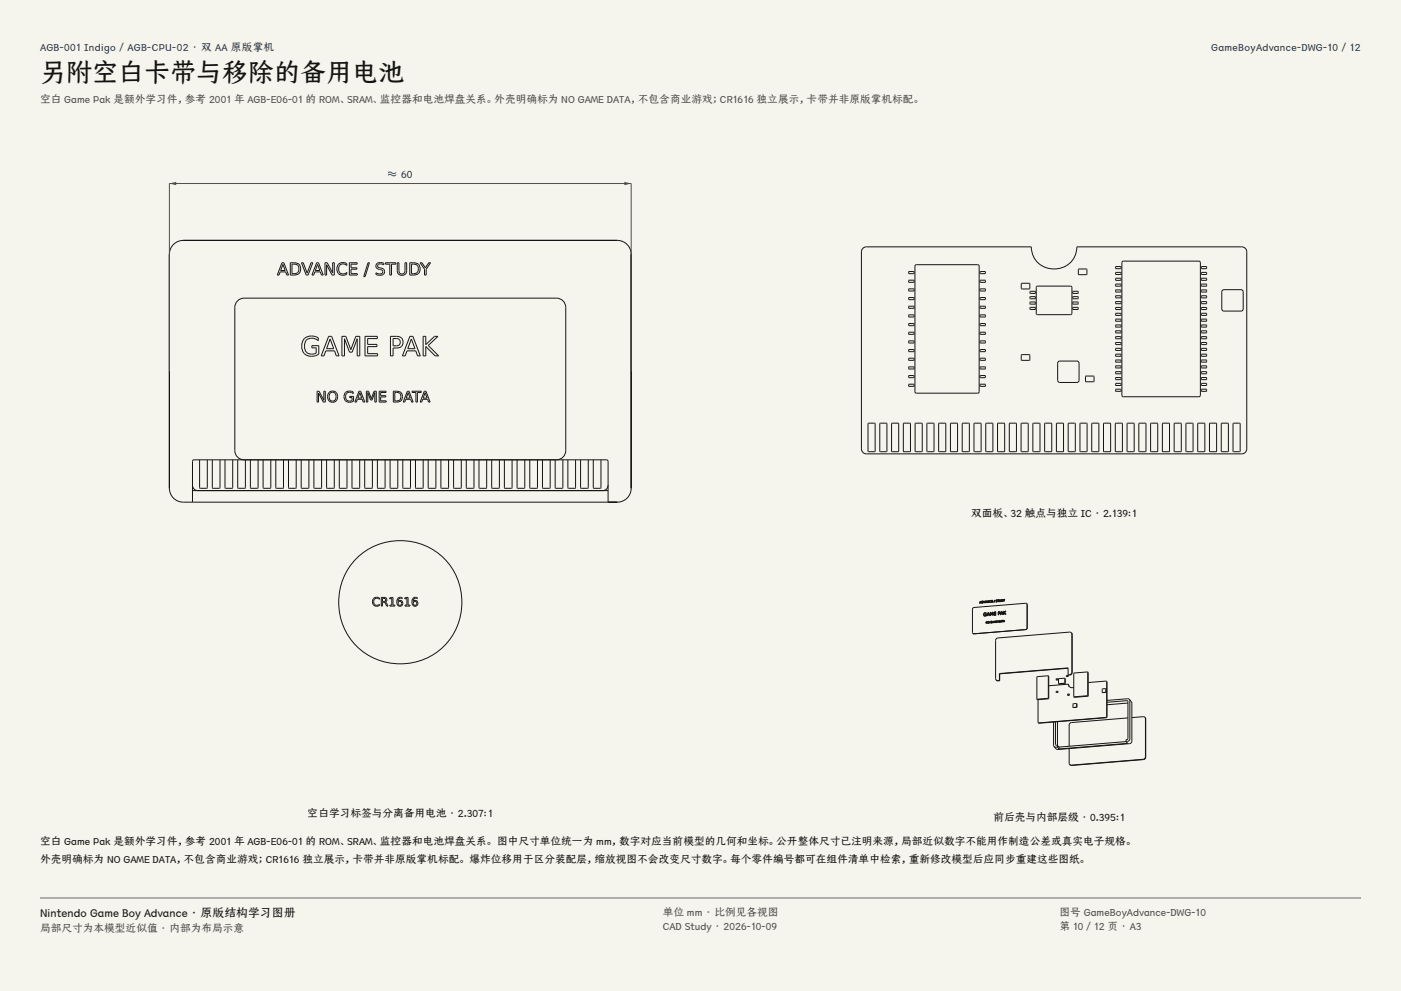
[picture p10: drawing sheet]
<svg xmlns="http://www.w3.org/2000/svg" width="420mm" height="297mm" viewBox="0 0 420 297" stroke-linecap="round" stroke-linejoin="round" font-family="sans-serif">
<g fill="#f5f4ed">
<path d="M0 0h420v297h-420z"/>
<path d="M12 12h396v275h-396z"/>
</g>
<g fill="none" stroke="#141413" stroke-width=".3">
<path d="M51.8 73.5a4.1 4.1 0 0 1 3.1-1.5h130.2a4.2 4.2 0 0 1 4.1 4.2v70.1a4.2 4.2 0 0 1-4.1 4.2h-130.2a4.2 4.2 0 0 1-4.1-4.2v-70.1a4.1 4.1 0 0 1 1-2.7zM84.5 78.7h.6l1.4 3.7h-.5l-.4-.9h-1.6l-.4 .9h-.5zM84.8 79.2l.7 1.9h-1.4zM87 78.7h1.1a1.86 1.86 0 0 1 2 1.9 1.86 1.86 0 0 1-2 1.8h-1.1zM87.5 79.2a1.53 1.53 0 0 1 2.1 1.4 1.53 1.53 0 0 1-2.1 1.4zM90.4 78.7h.5l1.2 3.2 1.1-3.2h.6l-1.4 3.7h-.6zM94.9 78.7h.6l1.4 3.7h-.5l-.4-.9h-1.6l-.4 .9h-.5zM95.2 79.2l.7 1.9h-1.4zM97.4 78.7h.7l1.6 3.1v-3.1h.5v3.7h-.7l-1.6-3.1v3.1h-.5zM101.5 79.2a2.05 2.05 0 0 1 2.5-.2v.6a1.49 1.49 0 0 0-2.1-.2 1.49 1.49 0 0 0-.2 2.1 1.47 1.47 0 0 0 2.3 .1v.5a1.93 1.93 0 0 1-2.7-.2 1.93 1.93 0 0 1 .2-2.7zM104.7 78.7h2.4v.5h-1.9v1.1h1.8v.4h-1.8v1.3h1.9v.4h-2.4zM110.3 78.7h.4l-1.2 4.2h-.5z"/>
<path d="M113 79l1-.3 1.1 .2v.5l-.6-.2a.78 .78 0 0 0-.9 0 .78 .78 0 0 0-.3 .9h.2a1.49 1.49 0 0 1 1.7 1.6 2.01 2.01 0 0 1-2.5 .6v-.5l.6 .2a.87 .87 0 0 0 1 .1 .87 .87 0 0 0 .4-1l-.2-.2a1.78 1.78 0 0 1-1.8-1.2zM115.6 78.7h3.1v.5h-1.3v3.2h-.5v-3.2h-1.3zM119.1 78.7h.5v2.3a.93 .93 0 0 0 .9 1.1 .93 .93 0 0 0 .9-1.1v-2.3h.5v2.4a1.41 1.41 0 0 1-1.4 1.4 1.41 1.41 0 0 1-1.4-1.4zM122.8 78.7h1.1a1.86 1.86 0 0 1 2 1.9 1.86 1.86 0 0 1-2 1.8h-1.1zM123.3 79.2a1.53 1.53 0 0 1 2.1 1.4 1.53 1.53 0 0 1-2.1 1.4zM126 78.7h.5l1 1.6 1-1.6h.6l-1.3 2v1.7h-.5v-1.7zM91.2 101.5a3.6 3.6 0 0 1 4.2-.2v.8a2.44 2.44 0 0 0-3.2-.4 2.44 2.44 0 0 0-.7 3.3 2.39 2.39 0 0 0 3.3 .8v-1.5h-1.3v-.7h2.1v2.5a3.2 3.2 0 0 1-4.4-.2 3.2 3.2 0 0 1 0-4.4zM95.1 117.3h.5l1.5 2.7v-2.7h.4v3.2h-.6l-1.4-2.7v2.7h-.4zM98.5 100.8h.9l2.3 5.9h-.9l-.5-1.5h-2.6l-.6 1.5h-.8zM99 117.9a1.16 1.16 0 0 1 1.5 0 1.16 1.16 0 0 1 .2 1.5 1.09 1.09 0 0 1-1.5 .7 1.09 1.09 0 0 1-.5-1.5zM99 101.6l1 2.9h-2.1zM102.5 100.8h1.2l1.5 4 1.5-4h1.2v5.9h-.8v-5.2l-1.5 4h-.8l-1.5-4v5.2h-.8z"/>
<path d="M103.6 117.6a2.02 2.02 0 0 1 2.3-.1v.5a1.33 1.33 0 0 0-1.8-.2 1.33 1.33 0 0 0-.3 1.8 1.33 1.33 0 0 0 1.7 .4v-.8h-.7v-.4h1.2v1.4a1.76 1.76 0 0 1-2.5-.1 1.76 1.76 0 0 1 .1-2.5zM107.6 117.3h.5l1.3 3.2h-.5l-.3-.8h-1.5l-.3 .8h-.4zM107.9 117.7l.6 1.6h-1.2zM109.4 100.8h3.7v.7h-2.9v1.7h2.8v.7h-2.8v2.1h3v.7h-3.8zM109.8 117.3h.7l.8 2.2 .8-2.2h.7v3.2h-.4v-2.9l-.9 2.3h-.4l-.8-2.3v2.9h-.5zM113.7 117.3h2v.3h-1.6v1h1.6v.4h-1.6v1.1h1.7v.4h-2.1zM117 100.8h1.8a1.76 1.76 0 0 1 2 1.8 1.76 1.76 0 0 1-2 1.7h-1v2.4h-.8zM117.8 101.5h1a1.1 1.1 0 0 1 1.2 1.1 1.1 1.1 0 0 1-1.2 1h-1zM117.9 117.3h.9a1.64 1.64 0 0 1 1.8 1.6 1.64 1.64 0 0 1-1.8 1.6h-.9zM118.4 117.6a1.35 1.35 0 0 1 1.8 1.3 1.35 1.35 0 0 1-1.8 1.2zM122.1 117.3h.5l1.3 3.2h-.5l-.3-.8h-1.5l-.3 .8h-.4zM122.4 117.7l.6 1.6h-1.2z"/>
<path d="M122.9 100.8h.9l2.2 5.9h-.8l-.6-1.5h-2.6l-.5 1.5h-.9zM123.3 101.6l1.1 2.9h-2.2zM123.5 117.3h2.8v.3h-1.2v2.9h-.4v-2.9h-1.2zM126.8 100.8h.8v2.5l2.7-2.5h1l-2.9 2.7 3.1 3.2h-1l-2.9-2.9v2.9h-.8zM127.2 117.3h.5l1.2 3.2h-.4l-.3-.8h-1.5l-.3 .8h-.4zM127.4 117.7l.6 1.6h-1.2zM59.8 137.8v8.4l.2 .1h2l.1-.1v-8.4M63.6 137.8v8.4l.2 .1h2l.2-.1v-8.4M67.5 137.8v8.4l.1 .1h2l.2-.1v-8.4M71.3 137.8v8.4l.1 .1h2l.2-.1v-8.4M73.2 137.8a2.77 2.77 0 0 1-2.8-2.8v-42.9a2.77 2.77 0 0 1 2.8-2.7h93.6a2.77 2.77 0 0 1 2.8 2.7v42.9a2.77 2.77 0 0 1-2.8 2.8M75.1 137.8v8.4l.2 .1h1.9l.2-.1v-8.4"/>
<path d="M78.9 137.8v8.4l.2 .1h1.9l.2-.1v-8.4M82.7 137.8v8.4l.2 .1h1.9l.2-.1v-8.4M86.5 137.8v8.4l.2 .1h1.9l.2-.1v-8.4M90.3 137.8v8.4l.2 .1h1.9l.2-.1v-8.4M94.1 137.8v8.4l.2 .1h1.9l.2-.1v-8.4M97.9 137.8v8.4l.2 .1h1.9l.2-.1v-8.4M101.7 137.8v8.4l.2 .1h1.9l.2-.1v-8.4M105.5 137.8v8.4l.2 .1h1.9l.2-.1v-8.4M109.3 137.8v8.4l.2 .1h2l.1-.1v-8.4M113.1 137.8v8.4l.2 .1h2l.1-.1v-8.4M116.9 137.8v8.4l.2 .1h2l.2-.1v-8.4M120.7 137.8v8.4l.2 .1h2l.2-.1v-8.4"/>
<path d="M124.6 137.8v8.4l.1 .1h2l.2-.1v-8.4M128.4 137.8v8.4l.1 .1h2l.2-.1v-8.4M132.2 137.8v8.4l.2 .1h1.9l.2-.1v-8.4M136 137.8v8.4l.2 .1h1.9l.2-.1v-8.4M139.8 137.8v8.4l.2 .1h1.9l.2-.1v-8.4M143.6 137.8v8.4l.2 .1h1.9l.2-.1v-8.4M147.4 137.8v8.4l.2 .1h1.9l.2-.1v-8.4M151.2 137.8v8.4l.2 .1h1.9l.2-.1v-8.4M155 137.8v8.4l.2 .1h1.9l.2-.1v-8.4M158.8 137.8v8.4l.2 .1h1.9l.2-.1v-8.4M162.6 137.8v8.4l.2 .1h1.9l.2-.1v-8.4M166.4 137.8v8.4l.2 .1h2l.1-.1v-8.4"/>
<path d="M170.2 137.8v8.4l.2 .1h2l.1-.1v-8.4M174 137.8v8.4l.2 .1h2l.2-.1v-8.4M177.9 137.8v8.4l.1 .1h2l.2-.1v-8.4M57.7 150.5v-12.2l.5-.5h123.6l.5 .5v12.2M57.7 145.4l.5 1.2 1.1 .4M57.7 147h124.6M182.3 145.4l-.5 1.2-1.1 .4M112 179.4a1.44 1.44 0 0 1 1.8-.2v.4a1.02 1.02 0 0 0-1.5 0 1.02 1.02 0 0 0 0 1.5 1.02 1.02 0 0 0 1.5 0v.3a1.37 1.37 0 0 1-1.9-.2 1.37 1.37 0 0 1 .1-1.8zM114.3 179h.8a.73 .73 0 0 1 .8 .5 .73 .73 0 0 1-.4 .9l.8 1.2h-.3l-.5-.8-.5-.3h-.3v1.1h-.4zM114.7 179.3h.4a.46 .46 0 0 1 .5 .5 .46 .46 0 0 1-.5 .5h-.4zM116.8 179.2l1-.2v2.3h.6v.3h-1.5v-.3h.6v-1.9l-.7 .1zM119.2 179.4l.8-.4 .6 .1v.3a.82 .82 0 0 0-.9 0 .82 .82 0 0 0-.4 .8 .87 .87 0 0 1 1.3 .3 .87 .87 0 0 1-.5 1.2 .87 .87 0 0 1-1.1-.8v-.8z"/>
<path d="M121.4 179.2l.9-.2v2.3h.6v.3h-1.5v-.3h.6v-1.9l-.6 .1zM123.8 179.4l.8-.4 .5 .1v.3a.82 .82 0 0 0-.9 0 .82 .82 0 0 0-.4 .8 .87 .87 0 0 1 1.4 .3 .87 .87 0 0 1-.6 1.2 .87 .87 0 0 1-1.1-.8v-.8z"/>
<circle cx="99.7" cy="118.8" r="1.62"/>
<circle cx="119.9" cy="180.8" r=".56"/>
<circle cx="119.9" cy="180.5" r="18.5"/>
<circle cx="124.4" cy="180.8" r=".56"/>
</g>
<path d="M50.8 111.3v-56.3h138.4v56.3" fill="none" stroke="#504e49" stroke-width=".3"/>
<g fill="#504e49">
<path d="M50.8 55l2-.5v1z"/>
<path d="M187.2 54.5l2 .5-2 .5z"/>
</g>
<g fill="none" stroke="#141413" stroke-width=".3">
<path d="M258.5 74.6l1.2-.6h49.5a6.8 6.8 0 0 0 6.8 6.6 6.8 6.8 0 0 0 6.8-6.6h49.5a1.5 1.5 0 0 1 1.5 1.5v59a1.5 1.5 0 0 1-1.5 1.5h-112.6a1.5 1.5 0 0 1-1.5-1.5v-59zM274.3 79.5l.4-.2h18.4l.4 .2v37.9l-.2 .4h-18.6l-.4-.2zM334.5 79.9h1.5l.1 .5-1.6 .1zM336.5 78.3h22.9l.4 .2 .1 40-.3 .3-22.8 .1-.4-.2-.1-40zM360.1 79.9h1.6v.5l-1.5 .1zM272.4 99.6h1.5l.1 .5-1.5 .1zM272.4 97h1.5l.1 .5-1.5 .1zM272.4 94.4h1.5l.1 .5-1.5 .1zM272.4 91.8h1.5l.1 .5-1.5 .1zM272.4 89.2h1.5l.1 .5-1.5 .1zM272.4 86.6h1.5l.1 .5-1.5 .1zM272.4 84h1.5l.1 .5-1.5 .1z"/>
<path d="M272.4 81.4h1.5l.1 .5-1.5 .1zM293.8 99.6h1.5l.1 .5-1.5 .1zM293.8 97h1.5l.1 .5-1.5 .1zM293.8 94.4h1.5l.1 .5-1.5 .1zM293.8 91.8h1.5l.1 .5-1.5 .1zM293.8 89.2h1.5l.1 .5-1.5 .1zM293.8 86.6h1.5l.1 .5-1.5 .1zM293.8 84h1.5l.1 .5-1.5 .1zM293.8 81.4h1.5l.1 .5-1.5 .1zM306.2 84.9h2.5v1.7h-2.5zM308.8 92.1h1.5l.1 .6-1.5 .1zM308.8 90.5h1.5l.1 .6h-1.5z"/>
<path d="M308.8 88.9h1.5l.1 .6h-1.5zM308.8 87.3h1.5l.1 .6h-1.5zM310.7 86l.4-.3 10 .1 .2 .4v7.9l-.4 .2-10-.1-.2-.3zM321.6 92.1h1.5l.1 .6-1.5 .1zM321.6 90.5h1.5l.1 .6h-1.5zM321.6 88.9h1.5l.1 .6h-1.5zM321.6 87.3h1.5l.1 .6h-1.5zM323.3 80.7h2.5v1.6h-2.5zM334.5 99.2l1.5-.1 .1 .6-1.6 .1zM334.5 97.4h1.5l.1 .6h-1.6zM334.5 95.7l1.5-.1 .1 .6-1.6 .1zM334.5 93.9h1.5l.1 .6h-1.6z"/>
<path d="M334.5 92.2l1.5-.1 .1 .6-1.6 .1zM334.5 90.4h1.5l.1 .6h-1.6zM334.5 88.7l1.5-.1 .1 .6-1.6 .1zM334.5 86.9h1.5l.1 .6h-1.6zM334.5 85.2l1.5-.1 .1 .6-1.6 .1zM334.5 83.4h1.5l.1 .6h-1.6zM334.5 81.7l1.5-.1 .1 .6-1.6 .1zM360.1 99.2l1.6-.1v.6l-1.5 .1zM360.1 97.4h1.6v.6h-1.5zM360.1 95.7l1.6-.1v.6l-1.5 .1zM360.1 93.9h1.6v.6h-1.5zM360.1 92.2l1.6-.1v.6l-1.5 .1z"/>
<path d="M360.1 90.4h1.6v.6h-1.5zM360.1 88.7l1.6-.1v.6l-1.5 .1zM360.1 86.9h1.6v.6h-1.5zM360.1 85.2l1.6-.1v.6l-1.5 .1zM360.1 83.4h1.6v.6h-1.5zM360.1 81.7l1.6-.1v.6l-1.5 .1zM366.5 87l.4-.2h5.1l.5 .2 .2 .5v5.1l-.2 .4-.5 .2h-5.1l-.4-.2-.2-.4v-5.1zM272.4 115.2l1.5-.1 .1 .6-1.5 .1zM272.4 112.6l1.5-.1 .1 .6-1.5 .1zM272.4 110h1.5l.1 .5-1.5 .1zM272.4 107.4h1.5l.1 .5-1.5 .1zM272.4 104.8h1.5l.1 .5-1.5 .1z"/>
<path d="M272.4 102.2h1.5l.1 .5-1.5 .1zM293.8 115.2l1.5-.1 .1 .6-1.5 .1zM293.8 112.6l1.5-.1 .1 .6-1.5 .1zM293.8 110h1.5l.1 .5-1.5 .1zM293.8 107.4h1.5l.1 .5-1.5 .1zM293.8 104.8h1.5l.1 .5-1.5 .1zM293.8 102.2h1.5l.1 .5-1.5 .1zM306.2 106.3h2.5v1.7h-2.5zM317.3 108.4l.4-.2h5.1l.5 .2 .2 .5v5.1l-.2 .4-.5 .2h-5.1l-.4-.2-.2-.4v-5.1zM325.5 112.7h2.4v1.7h-2.4zM334.5 116.7l1.5-.1 .1 .6-1.6 .1zM334.5 114.9h1.5l.1 .6h-1.6z"/>
<path d="M334.5 113.2l1.5-.1 .1 .6-1.6 .1zM334.5 111.4h1.5l.1 .6h-1.6zM334.5 109.7l1.5-.1 .1 .6-1.6 .1zM334.5 107.9h1.5l.1 .6h-1.6zM334.5 106.2l1.5-.1 .1 .6-1.6 .1zM334.5 104.4h1.5l.1 .6h-1.6zM334.5 102.7l1.5-.1 .1 .6-1.6 .1zM334.5 100.9h1.5l.1 .6h-1.6zM360.1 116.7l1.6-.1v.6l-1.5 .1zM360.1 114.9h1.6v.6h-1.5zM360.1 113.2l1.6-.1v.6l-1.5 .1zM360.1 111.4h1.6v.6h-1.5z"/>
<path d="M360.1 109.7l1.6-.1v.6l-1.5 .1zM360.1 107.9h1.6v.6h-1.5zM360.1 106.2l1.6-.1v.6l-1.5 .1zM360.1 104.4h1.6v.6h-1.5zM360.1 102.7l1.6-.1v.6l-1.5 .1zM360.1 100.9h1.6v.6h-1.5zM260.3 126.9l1.9-.1 .2 .2v8.2l-.2 .2h-1.8l-.2-.2zM263.8 126.9l1.9-.1 .2 .2v8.2l-.2 .2h-1.8l-.2-.2zM267.3 126.9l1.9-.1 .2 .2v8.2l-.2 .2h-1.8l-.1-.2zM270.9 126.9l1.9-.1 .1 .2v8.2l-.1 .2h-1.8l-.2-.2zM274.4 126.9l1.9-.1 .2 .2v8.2l-.2 .2h-1.8l-.2-.2zM277.9 126.9l1.9-.1 .2 .2v8.2l-.2 .2h-1.8l-.1-.2z"/>
<path d="M281.4 126.9l2-.1 .1 .2v8.2l-.1 .2h-1.8l-.2-.2zM285 126.9l1.9-.1 .2 .2v8.2l-.2 .2h-1.8l-.2-.2zM288.5 126.9l1.9-.1 .2 .2v8.2l-.2 .2h-1.8l-.1-.2zM292 126.9l2-.1 .1 .2v8.2l-.1 .2h-1.8l-.2-.2zM295.6 126.9l1.9-.1 .2 .2v8.2l-.2 .2h-1.8l-.2-.2zM299.1 126.9l1.9-.1 .2 .2v8.2l-.2 .2h-1.8l-.2-.2zM302.6 126.9l1.9-.1 .2 .2v8.2l-.2 .2h-1.8l-.1-.2zM306.2 126.9l1.9-.1 .1 .2v8.2l-.1 .2h-1.8l-.2-.2zM309.7 126.9l1.9-.1 .2 .2v8.2l-.2 .2h-1.8l-.2-.2zM313.2 126.9l1.9-.1 .2 .2v8.2l-.2 .2h-1.8l-.1-.2zM316.7 126.9l2-.1 .1 .2v8.2l-.1 .2h-1.8l-.2-.2zM320.3 126.9l1.9-.1 .2 .2v8.2l-.2 .2h-1.8l-.2-.2z"/>
<path d="M323.8 126.9l1.9-.1 .2 .2v8.2l-.2 .2h-1.8l-.1-.2zM327.3 126.9l2-.1 .1 .2v8.2l-.1 .2h-1.8l-.2-.2zM330.9 126.9l1.9-.1 .2 .2v8.2l-.2 .2h-1.8l-.2-.2zM334.4 126.9l1.9-.1 .2 .2v8.2l-.2 .2h-1.8l-.2-.2zM337.9 126.9l1.9-.1 .2 .2v8.2l-.2 .2h-1.8l-.1-.2zM341.5 126.9l1.9-.1 .1 .2v8.2l-.1 .2h-1.8l-.2-.2zM345 126.9l1.9-.1 .2 .2v8.2l-.2 .2h-1.8l-.2-.2zM348.5 126.9l1.9-.1 .2 .2v8.2l-.2 .2h-1.8l-.1-.2zM352 126.9l2-.1 .1 .2v8.2l-.1 .2h-1.8l-.2-.2zM355.6 126.9l1.9-.1 .2 .2v8.2l-.2 .2h-1.8l-.2-.2zM359.1 126.9l1.9-.1 .2 .2v8.2l-.2 .2h-1.8l-.1-.2zM362.6 126.9l2-.1 .1 .2v8.2l-.1 .2h-1.8l-.2-.2z"/>
<path d="M366.2 126.9l1.9-.1 .2 .2v8.2l-.2 .2h-1.8l-.2-.2zM369.7 126.9l1.9-.1 .2 .2v8.2l-.2 .2h-1.8l-.2-.2zM296.5 180l-.1 .5-.3-.5M296.5 180h.1M296.5 180v.6M297.1 180l-.1-.1a.33 .33 0 0 0-.4 .2 .33 .33 0 0 0 .1 .4M297.1 180h.1M297.1 180v.1M297.3 180v.4h.3M297.3 180h.1M297.6 179.9v.1M297.6 179.9h-.4v.6"/>
<path d="M297.6 179.9h.1M297.6 180h.1M297.6 180h-.3M298.2 179.8l-.3 .7M298.2 179.8h.1M298.2 179.8l-.2 .7M298.9 179.8h-.3v.3M298.9 179.9h.1M298.9 179.8h.1M298.9 179.8v.1M298.9 179.9h-.3l.1 .1M299 179.8h.2v.6"/>
<path d="M299 179.8h.1M299.3 179.8v.6M299.3 179.8h.1M299.5 179.7v.1M299.5 179.7h.1M299.5 179.8h.1M299.5 179.8h-.2M299.6 179.7v.6M299.7 179.7v.5M299.7 179.7l-.7 .1M299.7 179.7h.1M300 179.7l-.1 .5h-.2"/>
<path d="M300 179.7v.5l-.4 .1M300 179.7h.1M300.3 179.7l.3 .1-.1 .4h-.2zM300.3 179.7h.1M300.7 179.7h-.5v.6M300.7 179.7h.1M300.7 179.7l-.1 .5-.4 .1M300.8 179.6l.1 .6M300.8 179.6h.1M301 179.9v.3M301 179.9h.1M301.2 179.6l-.2 .3-.2-.3"/>
<path d="M301.2 179.6h.1M301.2 179.6l-.2 .3M291.6 189.8h.1M291.6 189.8l.4 .2M293.6 180.8h.1M293.7 180.8h.1M293.7 180.8h-.1M293.8 180.6h.1M293.8 180.6l.3 .2M293.8 180.6l-.1 .2M293.9 180.3l.1 .3h-.2zM294 180.2h.1"/>
<path d="M294 180.2l-.4 .6M294 180.2l.2 .6M294.1 180.8h.1M294.2 180.8h.1M294.2 180.8h-.1M294.3 180.8h.1M294.4 180.2v.5l.3-.1v-.3M294.4 180.2h.1M294.5 180.2l.2 .1M294.5 180.2h-.1M294.7 180.3h.1M294.7 180.2h-.4v.6"/>
<path d="M294.7 180.2h.1M294.7 180.2v.5l-.4 .1M294.9 180.1l.2 .6M294.9 180.1h.1M294.9 184.5h.1M295.1 184.4h.1M295.1 183.9v.5M295.1 180.7h.1M295.2 180.7h.1M295.2 180.7h-.1M295.3 183.7l-.2 .2M295.3 183.7l.4 .1"/>
<path d="M295.3 184.2h.3v.2h-.5M295.3 184.2h.1M295.4 180.7h.1M295.4 180.1l-.3 .5-.2-.5M295.4 180.1h.1M295.4 180.1l-.2 .6M295.5 180.5l.3 .1M295.5 180.5h.1M295.5 180.5l-.1 .2M295.6 186.8h.1M295.6 180.1l.1 .3h-.2zM295.7 183.7a.55 .55 0 0 0-.7 .1 .55 .55 0 0 0-.1 .7"/>
<path d="M295.7 183.7v.1M295.7 183.7h.1M295.7 183.8h.1M295.7 186.8h.1M295.7 186.8h-.1M295.7 184.1l-.4 .1M295.7 184.1h.1M295.7 184.5h.1M295.7 184.1v.4M295.7 180h.1M295.7 180l-.3 .7M295.7 180l.2 .6"/>
<path d="M295.7 184.5h-.8M295.7 186.3l-.1 .5M295.7 186.3h.1M295.8 184.6h.1M295.8 180.6h.1M295.9 186.8l-.2-.4v.4M295.9 186.8h.1M295.9 180.6h.1M295.9 180.6h-.1M295.9 184.5v.1M295.9 184.6h-.1M296 180.6h.1"/>
<path d="M296 186.3l-.1 .4-.2-.4M296 186.3h.1M296 186.8h.1M296 186.3v.5M296 186.8h-.1M296 184.3h.5l.1 .2M296 184.3h.1M296 184.3l-.1 .3M296.1 180.6h.1M296.1 180.6h-.1M296.1 180l-.1 .6M296.1 180h.1"/>
<path d="M296.2 186.7h.1M296.2 186.5v.2M296.2 186.4v.1M296.2 183.7l.2 .5h-.3zM296.3 183.6h.1M296.3 183.6l-.5 1M296.3 183.6l.4 .9M296.4 180.6h.1M296.4 180.6l-.3-.5v.5M296.5 180.6h.1M296.5 180.6h-.1M296.5 186.3h.1"/>
<path d="M296.5 186.3l-.3 .1M296.5 186.3v.4h-.3M296.5 186.3a.28 .28 0 0 0-.3 0 .28 .28 0 0 0 0 .4M296.6 184.5h.1M296.6 186.3v.2M296.6 186.3h.1M296.6 186.5l-.1 .3-.3-.1M296.7 180.5h.1M296.7 184.5h.1M296.7 184.5h-.1M296.7 180.4h.1M296.8 184.5h.1"/>
<path d="M297 184.5h.1M297 184.5h-.2M297 186.6h.1M297 186.6l.2 .1M297 186.7h.2M297 183.5h-.2v1M297 183.5h.1M297.1 186.6h.1M297.1 186.6h.2M297.1 180.4h-.4M297.1 180.4h.1M297.1 180.1h.1"/>
<path d="M297.1 180.4v.1M297.1 180.5h.1M297.1 180.1h-.4v.3M297.1 180.5h-.4M297.2 184.3h.1M297.2 184.3l-.2-.7v.9M297.2 180.5h.1M297.2 186.5l.1 .1M297.2 186.5h.1M297.3 180.2h.1M297.3 186.6h.1M297.3 184.3h.1"/>
<path d="M297.3 184.3l.3-.7v.8M297.3 184.3h-.1M297.4 186.2l-.4 .1v.3M297.4 186.2h.1M297.4 186.2v.1M297.4 186.3h.1M297.4 186.3h-.3v.3M297.4 186.4h.1M297.4 186.6h.1M297.4 186.4l-.2 .1M297.4 186.4v.2M297.4 186.6l-.2 .1"/>
<path d="M297.5 186.7h.1M297.6 180.1v.1M297.6 180.1l-.3 .1M297.6 180.2h-.3M297.6 184.4h.1M297.6 186.5h.1M297.6 186.5l.3 .1M297.6 186.5l-.1 .2M297.6 180.4v.1M297.6 180.4h.1M297.6 180.5h.1M297.6 180.5h-.4"/>
<path d="M297.7 186.1l-.2 .6M297.7 183.5v.9M297.7 183.5h-.2l-.2 .6-.3-.6M297.7 183.5h.1M297.7 184.4h.1M297.7 184.4h-.1M297.7 186.2l.1 .3h-.2zM297.8 186.1h-.1M297.8 186.1h.1M297.8 186.1l.2 .5M297.9 186.6h.1M297.9 180.5h.1"/>
<path d="M298 186.6h.1M298 186.6h-.1M298 184.4h.1M298 180.5h.1M298 180.5h-.1M298.1 183.5v.3h.5M298.1 183.5h.1M298.1 183.9v.4l.5-.1M298.1 183.9h.1M298.1 186.6h.1M298.1 186.6h-.1M298.1 186.1l-.1 .5"/>
<path d="M298.1 186.1h.1M298.2 186.5l-.1-.3v.4M298.3 186.5h.1M298.3 186.5l.2-.4v.5M298.5 186.6h.1M298.5 180.4h.1M298.5 186.1l-.2 .3-.2-.3M298.5 186.1h.1M298.5 186.1v.5M298.6 180.1h.1M298.6 183.8v.1M298.6 183.8h.1"/>
<path d="M298.6 183.9h.1M298.6 183.9h-.5M298.6 183.4h-.6v1M298.6 183.4h.1M298.6 183.5h.1M298.6 183.4v.1M298.6 183.5h-.5M298.6 184.2v.1M298.6 184.2h.1M298.6 184.3h.1M298.6 184.3l-.6 .1M298.7 186.6h.1"/>
<path d="M298.7 180h.1M298.7 186.1l.3-.1-.3 .1v.5M298.7 186.3h.3h-.3M298.7 186.1v.4l.3 .1h-.3M298.7 186.1h.1M298.7 186.3h.1M298.7 180.1h.1M298.8 180.1v.1M298.8 180l.1 .1M298.8 180.2h.1M298.8 180.2l-.3 .2M298.9 180.1h.1"/>
<path d="M298.9 180.1v.3h-.4M299.2 180.4h.1M299.2 184.3h.1M299.3 180.3v.1M299.3 180.4h-.1M299.4 183.4h.3v.3l-.3 .1zM299.4 183.9h.1M299.4 184.3h.1M299.4 183.9v.4M299.4 183.4h.1M299.4 184.3h-.2M299.4 186.5h.1"/>
<path d="M299.4 186v.5M299.5 186h.3M299.5 186h-.1M299.5 186l.2 .1M299.6 180.3h.1M299.7 186.1h.1M299.7 180.2h.1M299.7 186.1v.3l-.3 .1M299.8 186h.1M299.8 186v.4l-.4 .1M299.8 183.4l-.6-.1v1M299.8 183.4h.1"/>
<path d="M299.8 183.4v.4l-.4 .1M299.8 184.2h.1M299.9 186.5h.1M300 184.2h.1M300 184.2h-.2M300 186.3h.1M300 186.3l.3 .1M300 186.3l-.1 .2M300.1 184l.4-.1 .1 .3M300.1 184h.1M300.1 184l-.1 .2M300.1 186l.1 .3h-.2z"/>
<path d="M300.2 185.9l-.3 .6M300.2 185.9h.1M300.2 185.9l.2 .5M300.2 180.3h.1M300.3 183.4l.1 .4-.3 .1zM300.3 186.4v.1M300.3 186h.1M300.3 183.2l-.5 1M300.3 183.2h.1M300.3 183.2l.4 1M300.4 186.4h.1M300.4 186.4h-.1"/>
<path d="M300.5 186.4h.1M300.5 186v.4M300.6 186h.1M300.6 186.4h.1M300.6 186v.4M300.6 186.4h-.1M300.6 184.2h.1M300.7 186.4h.1M300.7 184.2h.1M300.7 184.2h-.1M300.8 185.9h.1M300.8 185.9h-.5"/>
<path d="M300.8 185.9l-.5 .1M300.8 186.4h.1M300.8 186.4h-.1M300.8 186.3l.3 .1M300.8 186.3h.1M300.8 186.3v.1M300.9 184.1v.1M300.9 180.2h.1M300.9 185.9l.1 .3h-.1zM301 183.2l-.1 .9M301 183.2h.1M301 183.7v.4"/>
<path d="M301 183.7h.1M301 183.7l.4 .4M301 184.1h.1M301 184.1h-.1M301 185.9l-.3 .5M301 185.9h.1M301 185.9l.2 .5M301 180.2h.1M301 180.2h-.1M301.1 186.4h.1M301.2 186.4h.1M301.2 186.4h-.1"/>
<path d="M301.4 184.1h.1M301.6 183.1l-.6 .5v-.4M301.6 183.1h.1M301.6 183.1l-.5 .5 .5 .5M301.6 184.1h.1M301.6 184.1h-.2M307.8 180.9l-.3-.1-15.7 1.3-.3 .5 .1 7.2M307.8 180.9l.1 7.3M307.8 180.9h.1M307.9 188.2l-.4 .5M307.9 188.2l-.4 .5-15.5 1.2-.4-.1M321.2 189.6l.2 .6v11.4l-.4 .6h-.8"/>
<path d="M321.2 189.6l-.5-.2-21.8 1.9-.4 .6 .1 11.9M321.2 189.6l.1 11.9-.4 .6-.7 .1M298.6 203.8l.4 .2h.7M298.6 203.8l1 .1M299.6 203.9l.1 .1M310.9 209.5l.1 .2M311 209.6v.1M311.2 209.7v6.9M314.3 202.6l-3.4 .2v6.7M314.3 202.6h.1M314.3 202.6l.1 .1M314.3 202.6v6.7l-3.4 .2"/>
<path d="M314.4 202.7h.1M314.4 202.7v6.7l-3.4 .3M315.8 216.4l.2 7.3M316.4 216.3v6.8l.2 .2h.4M316.6 207.5h.1M316.6 203.7h.1M316.6 207.2v.3M316.6 203.7l.1 .1M316.7 207.2h-.1M316.7 207.5h.1M316.7 203.8h.1M317 216.3v7.1"/>
<path d="M317.1 207.2h.1M317.1 207.2h-.4M317.1 203.4h-.5v.3M317.1 203.4h.1M317.1 203.4v.1M317.1 207.4v.1M317.1 203.7h.1M317.1 203.4v.3M317.1 207.2v.3M317.1 203.5h.1M317.1 207.5h-.4M317.1 203.7h-.4"/>
<path d="M317.3 204.9l.2 .1M317.4 205h.1M319.2 203.3l-1.9 .1v1.5M319.2 203.3v1.4l-1.9 .2M319.2 203.3l.1 1.6-1.8 .1M319.7 202.7h.1M319.7 202.7v.1M319.7 202.7h.4M319.7 202.8h.1M320.1 208.1v.2M320.1 208.3h.1M320.1 208.3v.1"/>
<path d="M320.1 208v.1M320.1 208.3l.4 .1M320.1 202.4h-.4v.3M320.1 202.4h.1M320.1 202.4l.1 .1M320.1 202.7h.1M320.1 202.4l.1 .3M320.2 202.4v.1M320.2 202.5h.1M320.2 202.7h-.1M320.2 200.3l-20.4 1.6-.1 2.1M320.2 200.3l-20.5 1.6-.1 2"/>
<path d="M320.2 200.3v1.9M320.3 205l.2 .7a1.17 1.17 0 0 0 1.4 .3M320.3 205l.3 .8M320.3 205l-5.9 .5M320.5 208h.1M320.5 208h-.4M320.5 208l.1 .1M320.5 208.3h.1M320.5 208l.1 .3M320.6 208.1h.1M320.6 208.3l-.1 .1M321.7 212h.1"/>
<path d="M321.9 208.8h.1M321.9 208.8l.1 .2M322 208.9v.1M322.8 210.9h-1.1v1.1M322.8 210.9v1l-1.1 .1M322.8 210.9h.1M326.1 201.4v7.1l-4.2 .3M326.1 201.4l-4.2 .3v7.1M326.1 201.4l.1 7.2-4.2 .4M330.5 207.5v.1M330.5 207.5h.1M330.5 207.5l.1 .1"/>
<path d="M331.5 206.4l-1 .1v1M331.5 206.4v1l-1 .2M331.5 206.4h.1M331.6 206.4h.1M331.7 204.2l-.1 10.8-20.4 1.6M331.7 204.2l-5.5 .4M331.7 204.2v10.9l-20.2 1.6-.3-.1M331.9 210.5l5.9-.5 .3 .2v11.1l-.1 .3-.4 .1v.5M338.1 215.2l-17.2 1.4-.4 .7v6.3M338.1 210.7l-6.2 .5M338.6 209.6l.1 11.8-.4 .7-.7 .1M338.6 209.6l-.6-.2-6.1 .5"/>
<path d="M338.6 209.6l.7 1.1v11.4l-.4 .7-21.8 1.8-.4-.1-.7-.8M343.2 215l.3 .5v11.4l-.4 .7-21.8 1.8-.6-.3M343.2 215l.2 11.8-.4 .7-21.8 1.8-.5-.2M343.2 215l-.5-.2-3.4 .3M316 223.7l1 .2M317 223.3v.6M317 223.9l.5 .6M317 223.3l.5 .6M317.5 223.9v.6M320.5 224.4l.2 4.7M337.6 222.2l.5 .6-20.6 1.7M337.6 222.3l-20.1 1.6"/>
</g>
<path d="M12 269.3h396zM12 269h396v.3h-396z" fill-rule="evenodd" fill="#504e49"/>
<text font-size="7.8" fill="#141413" x="12" y="24.7">另附空白卡带与移除的备用电池</text>
<text font-size="3.5" fill="#141413" x="12" y="274.9">Nintendo Game Boy Advance · 原版结构学习图册</text>
<g font-size="3.2" fill="#1b365d">
<text x="12" y="15.3">AGB-001 Indigo / AGB-CPU-02 · 双 AA 原版掌机</text>
<text x="363.1" y="15.3">GameBoyAdvance-DWG-10 / 12</text>
<text x="116.3" y="53.4">≈ 60</text>
</g>
<g font-size="3.2" fill="#504e49">
<text x="12" y="30.9">空白 Game Pak 是额外学习件，参考 2001 年 AGB-E06-01 的 ROM、SRAM、监控器和电池焊盘关系。外壳明确标为 NO GAME DATA，不包含商业游戏；CR1616 独立展示，卡带并非原版掌机标配。</text>
<text x="198.7" y="274.5">单位 mm · 比例见各视图</text>
<text x="317.6" y="274.5">图号 GameBoyAdvance-DWG-10</text>
<text x="12" y="279.3">局部尺寸为本模型近似值 · 内部为布局示意</text>
<text x="198.7" y="278.8">CAD Study · 2026-10-09</text>
<text x="317.6" y="278.8">第 10 / 12 页 · A3</text>
</g>
<g font-size="3.2" fill="#141413">
<text x="291.2" y="155">双面板、32 触点与独立 IC · 2.139:1</text>
<text x="92.3" y="245">空白学习标签与分离备用电池 · 2.307:1</text>
<text x="297.8" y="246">前后壳与内部层级 · 0.395:1</text>
<text x="12" y="253.3">空白 Game Pak 是额外学习件，参考 2001 年 AGB-E06-01 的 ROM、SRAM、监控器和电池焊盘关系。 图中尺寸单位统一为 mm，数字对应当前模型的几何和坐标。公开整体尺寸已注明来源，局部近似数字不能用作制造公差或真实电子规格。</text>
<text x="12" y="258.6">外壳明确标为 NO GAME DATA，不包含商业游戏；CR1616 独立展示，卡带并非原版掌机标配。 爆炸位移用于区分装配层，缩放视图不会改变尺寸数字。每个零件编号都可在组件清单中检索，重新修改模型后应同步重建这些图纸。</text>
</g>
</svg>
